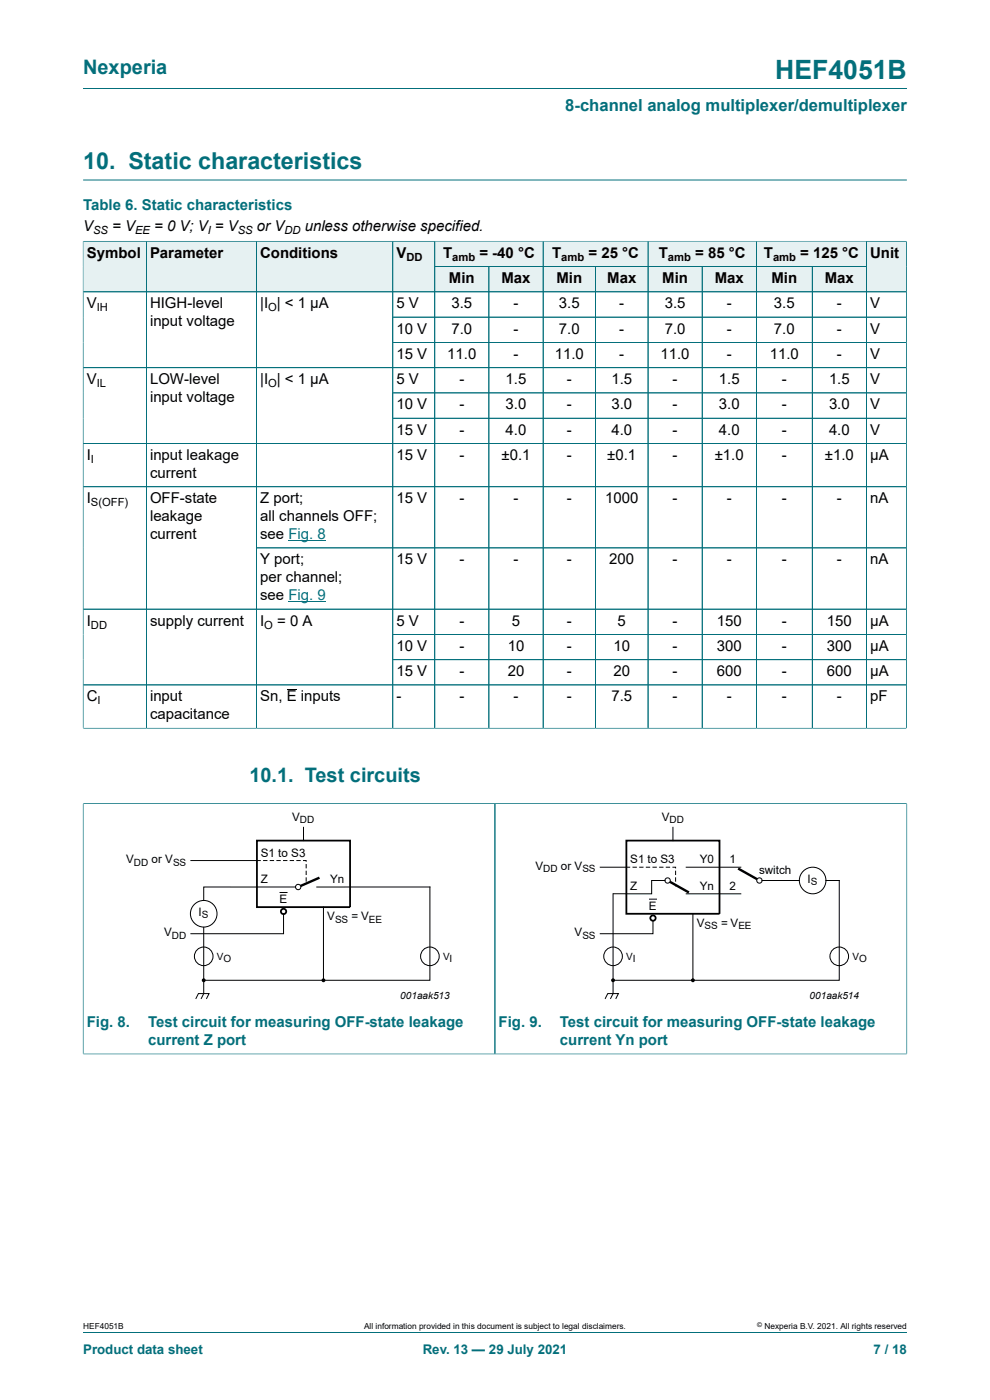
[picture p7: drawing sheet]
<svg xmlns="http://www.w3.org/2000/svg" width="210mm" height="297mm" viewBox="0 0 210 297" stroke-linecap="round" stroke-linejoin="round" font-family="sans-serif">
<path d="M17.6 18.8h174.8M17.6 38.2h174.8M92.2 51.2h23v5.4h-23z" fill="none" stroke="#036f7b" stroke-width=".21"/>
<path d="M92.3 51.3h22.8v5.2h-22.8z" fill="#e6f1f2"/>
<path d="M115.2 51.2h22.3v5.4h-22.3z" fill="none" stroke="#036f7b" stroke-width=".21"/>
<path d="M115.3 51.3h22.1v5.2h-22.1z" fill="#e6f1f2"/>
<path d="M137.5 51.2h22.9v5.4h-22.9z" fill="none" stroke="#036f7b" stroke-width=".21"/>
<path d="M137.5 51.3h22.9v5.2h-22.9z" fill="#e6f1f2"/>
<path d="M160.4 51.2h23.4v5.4h-23.4z" fill="none" stroke="#036f7b" stroke-width=".21"/>
<path d="M160.5 51.3h23.2v5.2h-23.2z" fill="#e6f1f2"/>
<path d="M17.6 51.1v10.8h13.4v-10.7h-13.4" fill="none" stroke="#036f7b" stroke-width=".21"/>
<path d="M17.7 51.3h13.3v10.5h-13.3z" fill="#e6f1f2"/>
<path d="M31 51.2h23.4v10.7h-23.4z" fill="none" stroke="#036f7b" stroke-width=".21"/>
<path d="M31.1 51.3h23.2v10.5h-23.2z" fill="#e6f1f2"/>
<path d="M54.4 51.2h28.9v10.7h-28.9z" fill="none" stroke="#036f7b" stroke-width=".21"/>
<path d="M54.5 51.3h28.8v10.5h-28.8z" fill="#e6f1f2"/>
<path d="M83.3 51.2h8.9v10.7h-8.9z" fill="none" stroke="#036f7b" stroke-width=".21"/>
<g fill="#e6f1f2">
<path d="M83.4 51.3h8.8v10.5h-8.8z"/>
<path d="M92.3 56.6h11.3v5.2h-11.3z"/>
</g>
<path d="M92.2 56.6h11.5v5.3h-11.5z" fill="none" stroke="#036f7b" stroke-width=".21"/>
<path d="M103.8 56.6h11.3v5.2h-11.3z" fill="#e6f1f2"/>
<path d="M103.7 56.6h11.5v5.3h-11.5z" fill="none" stroke="#036f7b" stroke-width=".21"/>
<path d="M115.3 56.6h11v5.2h-11z" fill="#e6f1f2"/>
<path d="M115.2 56.6h11.1v5.3h-11.1z" fill="none" stroke="#036f7b" stroke-width=".21"/>
<path d="M126.4 56.6h11v5.2h-11z" fill="#e6f1f2"/>
<path d="M126.3 56.6h11.2v5.3h-11.2z" fill="none" stroke="#036f7b" stroke-width=".21"/>
<path d="M137.5 56.6h11.4v5.2h-11.4z" fill="#e6f1f2"/>
<path d="M137.5 56.6h11.4v5.3h-11.4z" fill="none" stroke="#036f7b" stroke-width=".21"/>
<path d="M149 56.6h11.4v5.2h-11.4z" fill="#e6f1f2"/>
<path d="M148.9 56.6h11.5v5.3h-11.5z" fill="none" stroke="#036f7b" stroke-width=".21"/>
<path d="M160.5 56.6h11.7v5.2h-11.7z" fill="#e6f1f2"/>
<path d="M160.4 56.6h11.9v5.3h-11.9z" fill="none" stroke="#036f7b" stroke-width=".21"/>
<path d="M172.4 56.6h11.3v5.2h-11.3z" fill="#e6f1f2"/>
<path d="M192.3 51.1v10.8h-20v-5.3h11.5M192.3 51.2h-8.5v10.7" fill="none" stroke="#036f7b" stroke-width=".21"/>
<path d="M183.9 51.3h8.3v10.5h-8.3z" fill="#e6f1f2"/>
<g fill="none" stroke="#036f7b" stroke-width=".21">
<path d="M17.6 51.3v103.3M17.7 51.2h174.5M31 51.3v103.2M54.4 51.3v103.2M83.3 51.3v103.2M92.2 51.3v103.2M92.3 56.6h91.4M103.7 56.6v97.9M115.2 51.3v103.2M126.3 56.6v97.9M137.5 51.3v103.2M148.9 56.6v97.9"/>
<path d="M160.4 51.3v103.2M172.3 56.6v97.9M183.8 51.3v103.2M192.3 51.3v103.3M17.6 61.9h174.7M17.6 78h174.7M83.3 67.3h109M83.3 72.6h109M17.6 94.1h174.7M83.3 83.4h109M192.3 88.7h-109M17.6 103.3h174.7"/>
<path d="M54.4 116.2h137.9M83.3 134.6h109M83.3 139.9h109M192.3 129.2h-174.7M17.6 154.5h174.7M192.3 145.3h-174.7M17.6 170.5h87.4v53.1h-87.4M17.6 170.4v53.3"/>
</g>
<path d="M61.2 114.7h7.9M61.2 127.7h7.9" fill="none" stroke="#00f" stroke-width=".21"/>
<g fill="none" stroke="#000" stroke-width=".21">
<path d="M60.8 146.3h2.1M64.4 175.5v2.8M40.4 182.6h14.8M43.2 196.6v14.2l-.6 1.1M54.5 188.2h-11.3v2.8M55.9 182.6h.7M57.3 182.6h.7M58.7 182.6h.7M59.3 189.3h1.7M60.1 193.8v4.3h-19.7M60.1 182.6h.8M61.6 182.6h.7"/>
<path d="M63 182.6h.7M64.4 182.6h.5v.1M64.9 183.4v.7M64.9 184.8v.7M64.9 186.2v.7M68.6 192.4v15.6M91.2 188.2v19.8h-48M91.2 188.2h-24M41.5 211.9l.6-1.1h2.2l-.5 1.1"/>
<circle cx="43.2" cy="193.8" r="2.81"/>
<circle cx="43.2" cy="202.9" r="1.98"/>
<circle cx="91.2" cy="202.9" r="1.98"/>
</g>
<g fill="#000">
<circle cx="43.2" cy="208" r=".28"/>
<circle cx="68.6" cy="208" r=".28"/>
</g>
<g fill="none" stroke="#000" stroke-width=".25">
<circle cx="43.2" cy="208" r=".28"/>
<circle cx="68.6" cy="208" r=".28"/>
</g>
<g fill="none" stroke="#000" stroke-width=".38">
<path d="M54.5 178.3h19.8v14.1h-19.8z"/>
<circle cx="60.1" cy="193.4" r=".56"/>
</g>
<path d="M67.8 186.2l-4.5 2" fill="none" stroke="#000" stroke-width=".51"/>
<circle cx="63.3" cy="188.2" r=".56" fill="#fff"/>
<g fill="none" stroke="#000" stroke-width=".21">
<path d="M54.5 188.2h8.2M130 189.6v21.2l-.5 1.1M138.5 195.3v2.8h-11.3M147 193.9v14.1M128.4 211.9l.5-1.1h2.3l-.6 1.1"/>
<circle cx="63.3" cy="188.2" r=".56"/>
<circle cx="172.4" cy="186.8" r="2.81"/>
</g>
<path d="M192.4 170.4v53.3M192.4 170.5h-87.4v53.1h87.4" fill="none" stroke="#036f7b" stroke-width=".21"/>
<g fill="#000">
<circle cx="130" cy="208" r=".28"/>
<circle cx="147" cy="208" r=".28"/>
</g>
<g fill="none" stroke="#000" stroke-width=".25">
<circle cx="130" cy="208" r=".28"/>
<circle cx="147" cy="208" r=".28"/>
</g>
<path d="M156.6 184.3l4.5 2.5" fill="none" stroke="#000" stroke-width=".51"/>
<circle cx="161.1" cy="186.8" r=".56" fill="#fff"/>
<circle cx="161.1" cy="186.8" r=".56" fill="none" stroke="#000" stroke-width=".21"/>
<path d="M141.6 186.8l4.5 2.5" fill="none" stroke="#000" stroke-width=".51"/>
<circle cx="141.6" cy="186.8" r=".56" fill="#fff"/>
<g fill="none" stroke="#000" stroke-width=".21">
<path d="M142.7 175.5v2.8M127.2 184h6.4M130 189.6h2.9M134.3 184h.7M135.7 184h.7M137.1 184h.7M137.7 190.7h1.7M138.5 184h.7M139.9 184h.7M141.1 186.8h-2.9v2.8h-5.3M141.3 184h.7M142.7 184h.6v.1"/>
<path d="M143.3 184.8v.7M143.3 186.2v.7M143.3 187.6v.3M145.6 184h11.5M145.6 189.6h11.5M161.7 186.8h7.9M175.2 186.8h2.8v21.2h-48"/>
<circle cx="141.6" cy="186.8" r=".56"/>
<circle cx="130" cy="202.9" r="1.98"/>
<circle cx="178" cy="202.9" r="1.98"/>
</g>
<g fill="none" stroke="#000" stroke-width=".38">
<path d="M132.9 178.3h19.7v15.6h-19.7z"/>
<circle cx="138.5" cy="194.8" r=".56"/>
</g>
<path d="M17.6 170.6v52.9M17.7 170.5h174.6M105 170.6v52.9M192.4 170.6v52.9M17.7 223.6h174.6M17.6 282.6h174.8" fill="none" stroke="#036f7b" stroke-width=".21"/>
<text font-size="5.6" fill="#036f7b" x="164.5" y="16.8">HEF4051B</text>
<text font-size="4.9" fill="#036f7b" x="17.6" y="35.9">10. Static characteristics</text>
<g font-size="4.2" fill="#036f7b">
<text x="17.6" y="15.6">Nexperia</text>
<text x="52.9" y="165.9">10.1. Test circuits</text>
</g>
<text font-size="3.5" fill="#036f7b" x="119.9" y="23.7">8-channel analog multiplexer/demultiplexer</text>
<g font-size="3.2" fill="#036f7b">
<text x="17.6" y="44.5">Table 6. Static characteristics</text>
<text x="18.4" y="217.9">Fig. 8.</text>
<text x="31.4" y="217.9">Test circuit for measuring OFF-state leakage</text>
<text x="31.4" y="221.7">current Z port</text>
<text x="105.8" y="217.9">Fig. 9.</text>
<text x="118.8" y="217.9">Test circuit for measuring OFF-state leakage</text>
<text x="118.8" y="221.7">current Yn port</text>
</g>
<g font-size="3.2">
<text x="17.6" y="49.1">V</text>
<text x="23.8" y="49.1">= V</text>
<text x="32.7" y="49.1">= 0 V; V = V</text>
<text x="54.5" y="49.1">or V</text>
<text x="64.6" y="49.1">unless otherwise specified.</text>
<text x="18.4" y="54.7">Symbol</text>
<text x="31.8" y="54.7">Parameter</text>
<text x="55.2" y="54.7">Conditions</text>
<text x="84.1" y="54.7">V</text>
<text x="94" y="54.7">T</text>
<text x="101.7" y="54.7">= -40 °C</text>
<text x="117.1" y="54.7">T</text>
<text x="124.8" y="54.7">= 25 °C</text>
<text x="139.7" y="54.7">T</text>
<text x="147.5" y="54.7">= 85 °C</text>
<text x="162" y="54.7">T</text>
<text x="169.7" y="54.7">= 125 °C</text>
<text x="184.6" y="54.7">Unit</text>
<text x="18.4" y="65.4">V</text>
<text x="31.8" y="65.4">HIGH-level</text>
<text x="55.2" y="65.4">|I | &lt; 1 μA</text>
<text x="84.1" y="65.4">5 V</text>
<text x="95.2" y="60.1">Min</text>
<text x="95.8" y="65.4">3.5</text>
<text x="106.4" y="60.1">Max</text>
<text x="108.9" y="65.4">-</text>
<text x="118" y="60.1">Min</text>
<text x="118.6" y="65.4">3.5</text>
<text x="128.8" y="60.1">Max</text>
<text x="131.4" y="65.4">-</text>
<text x="140.5" y="60.1">Min</text>
<text x="141" y="65.4">3.5</text>
<text x="151.6" y="60.1">Max</text>
<text x="154.2" y="65.4">-</text>
<text x="163.6" y="60.1">Min</text>
<text x="164.2" y="65.4">3.5</text>
<text x="175" y="60.1">Max</text>
<text x="177.5" y="65.4">-</text>
<text x="184.6" y="65.4">V</text>
<text x="31.8" y="69.2">input voltage</text>
<text x="84.1" y="70.8">10 V</text>
<text x="95.8" y="70.8">7.0</text>
<text x="108.9" y="70.8">-</text>
<text x="118.6" y="70.8">7.0</text>
<text x="131.4" y="70.8">-</text>
<text x="141" y="70.8">7.0</text>
<text x="154.2" y="70.8">-</text>
<text x="164.2" y="70.8">7.0</text>
<text x="177.5" y="70.8">-</text>
<text x="184.6" y="70.8">V</text>
<text x="84.1" y="76.1">15 V</text>
<text x="94.9" y="76.1">11.0</text>
<text x="108.9" y="76.1">-</text>
<text x="117.7" y="76.1">11.0</text>
<text x="131.4" y="76.1">-</text>
<text x="140.1" y="76.1">11.0</text>
<text x="154.2" y="76.1">-</text>
<text x="163.3" y="76.1">11.0</text>
<text x="177.5" y="76.1">-</text>
<text x="184.6" y="76.1">V</text>
<text x="18.4" y="81.5">V</text>
<text x="31.8" y="81.5">LOW-level</text>
<text x="55.2" y="81.5">|I | &lt; 1 μA</text>
<text x="84.1" y="81.5">5 V</text>
<text x="97.4" y="81.5">-</text>
<text x="107.3" y="81.5">1.5</text>
<text x="120.2" y="81.5">-</text>
<text x="129.7" y="81.5">1.5</text>
<text x="142.7" y="81.5">-</text>
<text x="152.5" y="81.5">1.5</text>
<text x="165.8" y="81.5">-</text>
<text x="175.8" y="81.5">1.5</text>
<text x="184.6" y="81.5">V</text>
<text x="31.8" y="85.3">input voltage</text>
<text x="84.1" y="86.9">10 V</text>
<text x="97.4" y="86.9">-</text>
<text x="107.3" y="86.9">3.0</text>
<text x="120.2" y="86.9">-</text>
<text x="129.7" y="86.9">3.0</text>
<text x="142.7" y="86.9">-</text>
<text x="152.5" y="86.9">3.0</text>
<text x="165.8" y="86.9">-</text>
<text x="175.8" y="86.9">3.0</text>
<text x="184.6" y="86.9">V</text>
<text x="84.1" y="92.2">15 V</text>
<text x="97.4" y="92.2">-</text>
<text x="107.3" y="92.2">4.0</text>
<text x="120.2" y="92.2">-</text>
<text x="129.7" y="92.2">4.0</text>
<text x="142.7" y="92.2">-</text>
<text x="152.5" y="92.2">4.0</text>
<text x="165.8" y="92.2">-</text>
<text x="175.8" y="92.2">4.0</text>
<text x="184.6" y="92.2">V</text>
<text x="18.4" y="97.6">I</text>
<text x="31.8" y="97.6">input leakage</text>
<text x="31.8" y="101.4">current</text>
<text x="84.1" y="97.6">15 V</text>
<text x="97.4" y="97.6">-</text>
<text x="106.4" y="97.6">±0.1</text>
<text x="120.2" y="97.6">-</text>
<text x="128.8" y="97.6">±0.1</text>
<text x="142.7" y="97.6">-</text>
<text x="151.6" y="97.6">±1.0</text>
<text x="165.8" y="97.6">-</text>
<text x="175" y="97.6">±1.0</text>
<text x="184.6" y="97.6">μA</text>
<text x="18.4" y="106.8">I</text>
<text x="31.8" y="106.8">OFF-state</text>
<text x="55.2" y="106.8">Z port;</text>
<text x="84.1" y="106.8">15 V</text>
<text x="97.4" y="106.8">-</text>
<text x="108.9" y="106.8">-</text>
<text x="120.2" y="106.8">-</text>
<text x="128.4" y="106.8">1000</text>
<text x="142.7" y="106.8">-</text>
<text x="154.2" y="106.8">-</text>
<text x="165.8" y="106.8">-</text>
<text x="177.5" y="106.8">-</text>
<text x="184.6" y="106.8">nA</text>
<text x="31.8" y="110.6">leakage</text>
<text x="55.2" y="110.6">all channels OFF;</text>
<text x="31.8" y="114.4">current</text>
<text x="55.2" y="114.4">see Fig. 8</text>
<text x="55.2" y="119.7">Y port;</text>
<text x="84.1" y="119.7">15 V</text>
<text x="97.4" y="119.7">-</text>
<text x="108.9" y="119.7">-</text>
<text x="120.2" y="119.7">-</text>
<text x="129.2" y="119.7">200</text>
<text x="142.7" y="119.7">-</text>
<text x="154.2" y="119.7">-</text>
<text x="165.8" y="119.7">-</text>
<text x="177.5" y="119.7">-</text>
<text x="184.6" y="119.7">nA</text>
<text x="55.2" y="123.6">per channel;</text>
<text x="55.2" y="127.4">see Fig. 9</text>
<text x="18.4" y="132.7">I</text>
<text x="31.8" y="132.7">supply current</text>
<text x="55.2" y="132.7">I</text>
<text x="58.8" y="132.7">= 0 A</text>
<text x="84.1" y="132.7">5 V</text>
<text x="97.4" y="132.7">-</text>
<text x="108.6" y="132.7">5</text>
<text x="120.2" y="132.7">-</text>
<text x="131" y="132.7">5</text>
<text x="142.7" y="132.7">-</text>
<text x="152" y="132.7">150</text>
<text x="165.8" y="132.7">-</text>
<text x="175.4" y="132.7">150</text>
<text x="184.6" y="132.7">μA</text>
<text x="84.1" y="138.1">10 V</text>
<text x="84.1" y="143.5">15 V</text>
<text x="97.4" y="138.1">-</text>
<text x="97.4" y="143.5">-</text>
<text x="107.7" y="138.1">10</text>
<text x="107.7" y="143.5">20</text>
<text x="120.2" y="138.1">-</text>
<text x="120.2" y="143.5">-</text>
<text x="130.1" y="138.1">10</text>
<text x="130.1" y="143.5">20</text>
<text x="142.7" y="138.1">-</text>
<text x="142.7" y="143.5">-</text>
<text x="152" y="138.1">300</text>
<text x="152" y="143.5">600</text>
<text x="165.8" y="138.1">-</text>
<text x="165.8" y="143.5">-</text>
<text x="175.4" y="138.1">300</text>
<text x="175.4" y="143.5">600</text>
<text x="184.6" y="138.1">μA</text>
<text x="184.6" y="143.5">μA</text>
<text x="18.4" y="148.8">C</text>
<text x="31.8" y="148.8">input</text>
<text x="55.2" y="148.8">Sn, E inputs</text>
<text x="84.1" y="148.8">-</text>
<text x="97.4" y="148.8">-</text>
<text x="108.9" y="148.8">-</text>
<text x="120.2" y="148.8">-</text>
<text x="129.7" y="148.8">7.5</text>
<text x="142.7" y="148.8">-</text>
<text x="154.2" y="148.8">-</text>
<text x="165.8" y="148.8">-</text>
<text x="177.5" y="148.8">-</text>
<text x="184.6" y="148.8">pF</text>
<text x="31.8" y="152.6">capacitance</text>
</g>
<g font-size="2.8" fill="#036f7b">
<text x="17.6" y="287.2">Product data sheet</text>
<text x="89.7" y="287.2">Rev. 13 — 29 July 2021</text>
<text x="185.3" y="287.2">7 / 18</text>
</g>
<g font-size="2.5">
<text x="62" y="174.1">V</text>
<text x="140.4" y="174.1">V</text>
<text x="26.7" y="183.1">V</text>
<text x="32.1" y="183.1">or V</text>
<text x="55.3" y="181.7">S1 to S3</text>
<text x="113.6" y="184.5">V</text>
<text x="119" y="184.5">or V</text>
<text x="133.7" y="183.1">S1 to S3</text>
<text x="148.4" y="183.1">Y0</text>
<text x="154.7" y="183.1">1</text>
<text x="161.1" y="185.3">switch</text>
<text x="55.3" y="187.3">Z</text>
<text x="59.3" y="191.5">E</text>
<text x="70" y="187.3">Yn</text>
<text x="133.7" y="188.8">Z</text>
<text x="148.4" y="188.8">Yn</text>
<text x="154.7" y="188.8">2</text>
<text x="171.3" y="187.4">I</text>
<text x="42.1" y="194.4">I</text>
<text x="69.4" y="195.2">V</text>
<text x="74.6" y="195.2">= V</text>
<text x="137.6" y="192.9">E</text>
<text x="147.8" y="196.6">V</text>
<text x="152.9" y="196.6">= V</text>
<text x="34.8" y="198.6">V</text>
<text x="121.9" y="198.6">V</text>
</g>
<g font-size="2.4">
<text x="19.8" y="49.7">SS</text>
<text x="28.6" y="49.7">EE</text>
<text x="44.1" y="49.7">I</text>
<text x="50.4" y="49.7">SS</text>
<text x="60.3" y="49.7">DD</text>
<text x="86.2" y="55.3">DD</text>
<text x="95.9" y="55.3">amb</text>
<text x="119.1" y="55.3">amb</text>
<text x="141.7" y="55.3">amb</text>
<text x="164" y="55.3">amb</text>
<text x="20.5" y="66">IH</text>
<text x="56.9" y="66">O</text>
<text x="20.5" y="82.1">IL</text>
<text x="56.9" y="82.1">O</text>
<text x="19.3" y="98.2">I</text>
<text x="19.3" y="107.4">S(OFF)</text>
<text x="19.3" y="133.3">DD</text>
<text x="56.1" y="133.3">O</text>
<text x="20.7" y="149.4">I</text>
</g>
<g font-size="2.1">
<text x="63.6" y="174.5">DD</text>
<text x="142" y="174.5">DD</text>
<text x="28.4" y="183.6">DD</text>
<text x="36.7" y="183.6">SS</text>
<text x="115.2" y="185">DD</text>
<text x="123.5" y="185">SS</text>
<text x="172" y="187.8">S</text>
<text x="42.8" y="194.9">S</text>
<text x="71.1" y="195.7">SS</text>
<text x="78.2" y="195.7">EE</text>
<text x="149.4" y="197.1">SS</text>
<text x="156.6" y="197.1">EE</text>
<text x="36.5" y="199.1">DD</text>
<text x="46" y="203.7">VO</text>
<text x="94" y="203.7">VI</text>
<text x="123.5" y="199.1">SS</text>
<text x="132.8" y="203.7">VI</text>
<text x="180.8" y="203.7">VO</text>
<text x="84.9" y="211.9">001aak513</text>
<text x="171.7" y="211.9">001aak514</text>
</g>
<g font-size="1.8">
<text x="17.6" y="282">HEF4051B</text>
<text x="77.2" y="282">All information provided in this document is subject to legal disclaimers.</text>
<text x="162.2" y="282">Nexperia B.V. 2021. All rights reserved</text>
</g>
<text font-size="1.4" x="160.6" y="281.6">©</text>
</svg>
